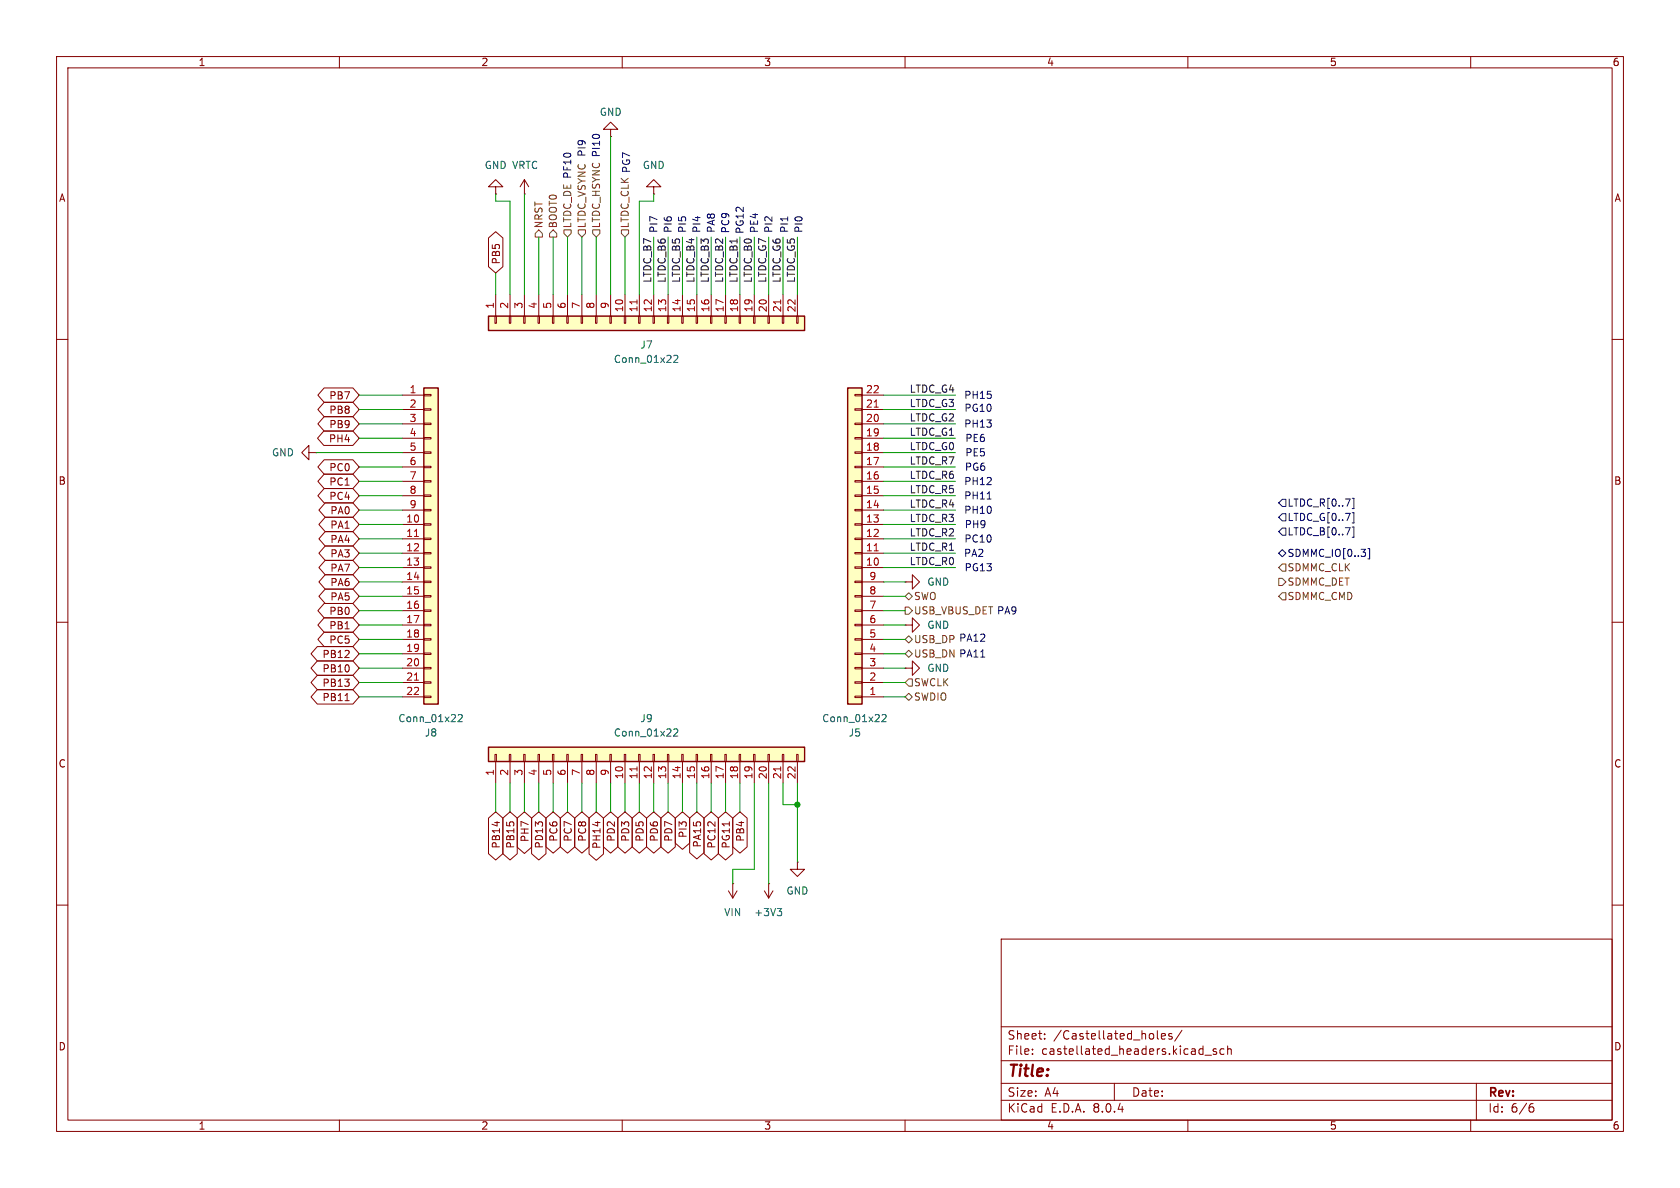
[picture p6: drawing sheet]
<svg xmlns="http://www.w3.org/2000/svg" width="297mm" height="210mm" viewBox="0 0 297 210" stroke-linecap="round" stroke-linejoin="round" font-family="sans-serif">
<g fill="none" stroke="#840000" stroke-width=".18">
<path d="M10 10h277v190h-277zM12 12h273v186h-273zM60 10v2M110 10v2M160 10v2M210 10v2M260 10v2M115.6 33h1.2l-1.2-1.2-1.3 1.2h1.3v1.3M115.6 34.3h.1M10 60h2M285 60h2M54.6 80v-1.3l-1.3 1.3 1.3 1.3v-1.3h1.3"/>
<path d="M55.9 80h.1M10 110h2M285 110h2M10 160h2M285 160h2M177 166h108v32h-108zM60 198v2M110 198v2M160 198v2M177 194.5h108M177 191.5h108M177 187.5h108"/>
<path d="M177 181.5h108M182.5 186.3v.1M182.5 185.5v.1M184.7 183.6v.1M184.7 182.8v.1M197 191.5v3M204.7 183.6l.1 .1M205.3 183.2l.7-.1v-.3l-.5-.1-.2 .2 .1 .7h.6M207.2 182.8l-.4-.1-.2 .2 .1 .2 .5 .2v.3h-.6M209 182.1l-1.3 2M210 198v2M213 186.5h1.2"/>
<path d="M215 185.5l-.3-.1-.2 .2v.2l.5 .2v.3h-.5M216.4 185.5l-.4-.1-.3 .3v.4l.1 .2h.6M217 185.5l.2-.1 .4 .1 .1 .9M217 184.9v1.5M260 198v2M261 191.5v6.5M270.6 195.7h.3l.3 .3-.1 .5-.5 .1M271 195.1l-.4 .1"/>
</g>
<path d="M149.9 68.6h2.5v55.9h-2.5z" fill="#ffffc2"/>
<g fill="none" stroke="#840000" stroke-width=".18">
<path d="M87.6 33h1.3l-1.3-1.2-1.2 1.2h1.2v1.3M87.6 34.3h.1M151.1 69.7h1.3v.3h-1.3zM151.1 72.3h1.3v.2h-1.3zM151.1 74.8h1.3v.3h-1.3zM151.1 77.3h1.3v.3h-1.3zM151.1 79.9h1.3v.2h-1.3zM152.4 77.5h3.8M152.4 74.9h3.8M152.4 72.4h3.8M152.4 69.9h3.8M151.1 82.4h1.3v.3h-1.3z"/>
<path d="M151.1 85h1.3v.2h-1.3zM151.1 87.5h1.3v.3h-1.3zM151.1 90h1.3v.3h-1.3zM151.1 92.6h1.3v.2h-1.3zM151.1 95.1h1.3v.3h-1.3zM151.1 97.7h1.3v.2h-1.3zM152.4 97.8h3.8M152.4 95.3h3.8M152.4 92.7h3.8M152.4 90.2h3.8M152.4 87.6h3.8M152.4 85.1h3.8"/>
<path d="M152.4 82.6h3.8M152.4 80h3.8M151.1 100.2h1.3v.3h-1.3zM151.1 102.7h1.3v.3h-1.3zM151.1 105.3h1.3v.2h-1.3zM151.1 107.8h1.3v.3h-1.3zM151.1 110.4h1.3v.2h-1.3zM151.1 112.9h1.3v.3h-1.3zM151.1 115.4h1.3v.3h-1.3zM151.1 118h1.3v.2h-1.3zM152.4 100.3h3.8M152.4 118.1h3.8"/>
<path d="M152.4 115.6h3.8M152.4 113h3.8M152.4 110.5h3.8M152.4 108h3.8M152.4 105.4h3.8M152.4 102.9h3.8M160 118.1h1.3v-1.3l1.3 1.3-1.3 1.3v-1.3M160 118.1h.1M160 102.9h1.3v-1.3l1.3 1.3-1.3 1.2v-1.2M160 102.9h.1M151.1 120.5h1.3v.3h-1.3zM151.1 123.1h1.3v.2h-1.3z"/>
<path d="M152.4 123.2h3.8M152.4 120.7h3.8M128.8 157.5l.7 1.3M129.5 156.2h.1M129.5 156.2v2.6M130.3 157.5l-.8 1.3M135.1 157.5l.8 1.3M135.9 156.2h.1M135.9 156.2v2.6M136.7 157.5l-.8 1.3"/>
</g>
<path d="M149.9 68.6h2.5v55.9h-2.5z" fill="none" stroke="#840000" stroke-width=".25"/>
<path d="M154.5 72h.8M154.5 97.4h.8" fill="none" stroke="#a90000" stroke-width=".18"/>
<path d="M155.9 126.4l.5-.1 .3 .4-.8 .9h.8M137.4 160.6h.8l-.4 .5M137.9 161.1l.3 .2v.3l-.3 .3" fill="none" stroke="#006464" stroke-width=".18"/>
<path d="M86.4 55.9h55.8v2.5h-55.8z" fill="#ffffc2"/>
<g fill="none" stroke="#840000" stroke-width=".18">
<path d="M92.7 34.3h.1M92.7 31.8v2.5M92.7 31.8l-.8 1.2M92.7 31.8l.8 1.2M107.9 22.9h1.3l-1.3-1.3-1.2 1.3h1.2v1.2M107.9 24.1h.1M87.5 55.9h.3v1.3h-.3zM87.6 52.1v3.8M90 55.9h.3v1.3h-.3zM90.2 52.1v3.8M92.6 55.9h.2v1.3h-.2zM92.7 52.1v3.8"/>
<path d="M95.1 55.9h.3v1.3h-.3zM95.2 52.1v3.8M97.7 55.9h.2v1.3h-.2zM97.8 52.1v3.8M100.2 55.9h.3v1.3h-.3zM100.3 52.1v3.8M102.7 55.9h.3v1.3h-.3zM102.9 52.1v3.8M105.3 55.9h.2v1.3h-.2zM105.4 52.1v3.8M107.8 55.9h.3v1.3h-.3zM107.9 52.1v3.8"/>
<path d="M110.4 55.9h.2v1.3h-.2zM110.5 52.1v3.8M112.9 55.9h.3v1.3h-.3zM113 52.1v3.8M115.4 55.9h.3v1.3h-.3zM115.6 52.1v3.8M118 55.9h.2v1.3h-.2zM118.1 52.1v3.8M120.5 55.9h.3v1.3h-.3zM120.6 52.1v3.8M123.1 55.9h.2v1.3h-.2zM123.2 52.1v3.8"/>
<path d="M125.6 55.9h.3v1.3h-.3zM125.7 52.1v3.8M128.1 55.9h.3v1.3h-.3zM128.3 52.1v3.8M130.7 55.9h.2v1.3h-.2zM130.8 52.1v3.8M133.2 55.9h.3v1.3h-.3zM133.3 52.1v3.8M135.8 55.9h.2v1.3h-.2zM135.9 52.1v3.8M138.3 55.9h.3v1.3h-.3zM138.4 52.1v3.8"/>
<path d="M140.8 55.9h.3v1.3h-.3zM141 52.1v3.8"/>
</g>
<path d="M86.4 55.9h55.8v2.5h-55.8z" fill="none" stroke="#840000" stroke-width=".25"/>
<path d="M112.6 53v.7M138 53v.7" fill="none" stroke="#a90000" stroke-width=".18"/>
<path d="M119.1 62.9l.5-.1 .2 .4-.8 .9h.8" fill="none" stroke="#006464" stroke-width=".18"/>
<path d="M74.9 68.6h2.6v55.9h-2.6z" fill="#ffffc2"/>
<g fill="none" stroke="#840000" stroke-width=".18">
<path d="M71.1 69.9h3.8M71.1 72.4h3.8M71.1 74.9h3.8M71.1 77.5h3.8M74.9 79.9h1.3v.2h-1.3zM74.9 77.3h1.3v.3h-1.3zM74.9 74.8h1.3v.3h-1.3zM74.9 72.3h1.3v.2h-1.3zM74.9 69.7h1.3v.3h-1.3zM71.1 92.7h3.8M71.1 95.3h3.8M71.1 97.8h3.8"/>
<path d="M71.1 80h3.8M71.1 82.6h3.8M71.1 85.1h3.8M71.1 87.6h3.8M71.1 90.2h3.8M74.9 97.7h1.3v.2h-1.3zM74.9 95.1h1.3v.3h-1.3zM74.9 92.6h1.3v.2h-1.3zM74.9 90h1.3v.3h-1.3zM74.9 87.5h1.3v.3h-1.3zM74.9 85h1.3v.2h-1.3zM74.9 82.4h1.3v.3h-1.3z"/>
<path d="M71.1 100.3h3.8M71.1 102.9h3.8M71.1 105.4h3.8M71.1 108h3.8M71.1 110.5h3.8M71.1 113h3.8M71.1 115.6h3.8M71.1 118.1h3.8M74.9 118h1.3v.2h-1.3zM74.9 115.4h1.3v.3h-1.3zM74.9 112.9h1.3v.3h-1.3zM74.9 110.4h1.3v.2h-1.3z"/>
<path d="M74.9 107.8h1.3v.3h-1.3zM74.9 105.3h1.3v.2h-1.3zM74.9 102.7h1.3v.3h-1.3zM74.9 100.2h1.3v.3h-1.3zM71.1 120.7h3.8M71.1 123.2h3.8M74.9 123.1h1.3v.2h-1.3zM74.9 120.5h1.3v.3h-1.3zM141 152.4v1.3h1.2l-1.2 1.2-1.3-1.2h1.3M141 152.4h.1"/>
</g>
<path d="M74.9 68.6h2.6v55.9h-2.6z" fill="none" stroke="#840000" stroke-width=".25"/>
<path d="M73.3 94.8h.7M73.3 120.2h.7" fill="none" stroke="#a90000" stroke-width=".18"/>
<path d="M81 126.4l.5-.1 .2 .4-.8 .9h.8" fill="none" stroke="#006464" stroke-width=".18"/>
<path d="M86.4 132.1h55.8v2.5h-55.8z" fill="#ffffc2"/>
<g fill="none" stroke="#840000" stroke-width=".18">
<path d="M86.4 42.1l1.2-1.1 1.3 1.1v5l-1.3 1.2-1.2-1.2zM57.2 76.2h5.2l1.1 1.3-1.1 1.2h-5.2l-1.1-1.2zM57.3 73.7h5.1l1.1 1.2-1.1 1.3h-5.1l-1.1-1.3zM57.3 71.1h5.1l1.1 1.3-1.1 1.3h-5.1l-1.1-1.3zM57.3 68.6h5.1l1.1 1.3-1.1 1.2h-5.1l-1.1-1.2zM57.3 86.4h5.1l1.1 1.2-1.1 1.3h-5.1l-1.1-1.3zM57.3 81.3h5.1l1.1 1.3-1.1 1.2h-5.1l-1.1-1.2zM57.3 83.8h5.1l1.1 1.3-1.1 1.3h-5.1l-1.1-1.3zM57.5 99.1h4.9l1.1 1.2-1.1 1.3h-4.9l-1.1-1.3zM57.5 96.5h4.9l1.1 1.3-1.1 1.3h-4.9l-1.1-1.3zM57.5 88.9h4.9l1.1 1.3-1.1 1.2h-4.9l-1.1-1.2zM57.5 91.4h4.9l1.1 1.3-1.1 1.3h-4.9l-1.1-1.3z"/>
<path d="M57.5 94h4.9l1.1 1.3-1.1 1.2h-4.9l-1.1-1.2zM56.1 114.3h6.3l1.1 1.3-1.1 1.2h-6.3l-1.1-1.2zM56.1 116.8h6.3l1.1 1.3-1.1 1.3h-6.3l-1.1-1.3zM56.1 119.4h6.3l1.1 1.3-1.1 1.2h-6.3l-1.1-1.2zM57.3 106.7h5.1l1.1 1.3-1.1 1.2h-5.1l-1.1-1.2zM57.3 109.2h5.1l1.1 1.3-1.1 1.3h-5.1l-1.1-1.3zM57.3 111.8h5.1l1.1 1.2-1.1 1.3h-5.1l-1.1-1.3zM57.5 104.1h4.9l1.1 1.3-1.1 1.3h-4.9l-1.1-1.3zM57.5 101.6h4.9l1.1 1.3-1.1 1.2h-4.9l-1.1-1.2zM160 110.5h1.3v-1.3l1.3 1.3-1.3 1.3v-1.3M160 110.5h.1M56.1 121.9h6.3l1.1 1.3-1.1 1.3h-6.3l-1.1-1.3z"/>
<path d="M61 123.9h.7M87.5 133.4h.3v1.2h-.3zM87.6 134.6v3.8M90 133.4h.3v1.2h-.3zM90.2 134.6v3.8M92.6 133.4h.2v1.2h-.2zM92.7 134.6v3.8M95.1 133.4h.3v1.2h-.3zM95.2 134.6v3.8M97.7 133.4h.2v1.2h-.2zM97.8 134.6v3.8M100.2 133.4h.3v1.2h-.3z"/>
<path d="M100.3 134.6v3.8M102.7 133.4h.3v1.2h-.3zM102.9 134.6v3.8M105.3 133.4h.2v1.2h-.2zM105.4 134.6v3.8M107.8 133.4h.3v1.2h-.3zM107.9 134.6v3.8M110.4 133.4h.2v1.2h-.2zM110.5 134.6v3.8M112.9 133.4h.3v1.2h-.3zM113 134.6v3.8M115.4 133.4h.3v1.2h-.3z"/>
<path d="M115.6 134.6v3.8M118 133.4h.2v1.2h-.2zM118.1 134.6v3.8M120.5 133.4h.3v1.2h-.3zM120.6 134.6v3.8M123.1 133.4h.2v1.2h-.2zM123.2 134.6v3.8M125.6 133.4h.3v1.2h-.3zM125.7 134.6v3.8M128.1 133.4h.3v1.2h-.3zM128.3 134.6v3.8M130.7 133.4h.2v1.2h-.2z"/>
<path d="M130.8 134.6v3.8M133.2 133.4h.3v1.2h-.3zM133.3 134.6v3.8M135.8 133.4h.2v1.2h-.2zM135.9 134.6v3.8M138.3 133.4h.3v1.2h-.3zM138.4 134.6v3.8M140.8 133.4h.3v1.2h-.3zM141 134.6v3.8M86.4 144.6l1.2-1.1 1.3 1.1v6.3l-1.3 1.1-1.2-1.1zM88.9 144.6l1.3-1.1 1.2 1.1v6.3l-1.2 1.1-1.3-1.1zM91.4 144.6l1.3-1.1 1.3 1.1v5.2l-1.3 1.1-1.3-1.1z"/>
<path d="M94 144.6l1.2-1.1 1.3 1.1v6.3l-1.3 1.1-1.2-1.1zM96.5 144.6l1.3-1.1 1.3 1.1v5.1l-1.3 1.1-1.3-1.1zM99.1 144.6l1.2-1.1 1.3 1.1v5.1l-1.3 1.1-1.2-1.1zM101.6 144.6l1.3-1.1 1.2 1.1v5.1l-1.2 1.1-1.3-1.1zM104.1 144.6l1.3-1.1 1.3 1.1v6.4l-1.3 1.1-1.3-1.1zM106.7 144.6l1.2-1.1 1.3 1.1v5.1l-1.3 1.1-1.2-1.1zM109.2 144.6l1.3-1.1 1.3 1.1v5.1l-1.3 1.1-1.3-1.1zM111.8 144.6l1.2-1.1 1.3 1.1v5.1l-1.3 1.1-1.2-1.1zM114.3 144.6l1.3-1.1 1.2 1.1v5.1l-1.2 1.1-1.3-1.1zM116.8 144.6l1.3-1.1 1.3 1.1v5.1l-1.3 1.1-1.3-1.1zM119.4 144.6l1.2-1.1 1.3 1.1v4.4l-1.3 1.2-1.2-1.2zM121.9 144.6l1.3-1.1 1.3 1.1v6.1l-1.3 1.1-1.3-1.1z"/>
<path d="M124.5 144.6l1.2-1.1 1.3 1.1v6.3l-1.3 1.1-1.2-1.1zM127 144.6l1.3-1.1 1.2 1.1v6.3l-1.2 1.1-1.3-1.1zM128.9 145.3v.7M129.5 144.6l1.3-1.1 1.3 1.1v5.1l-1.3 1.1-1.3-1.1z"/>
</g>
<path d="M86.4 132.1h55.8v2.5h-55.8z" fill="none" stroke="#840000" stroke-width=".25"/>
<path d="M112.6 135.6v.7M138 135.6v.7" fill="none" stroke="#a90000" stroke-width=".18"/>
<path d="M119.1 129l.5-.2 .2 .4-.8 .9h.8" fill="none" stroke="#006464" stroke-width=".18"/>
<g fill="none" stroke="#725600" stroke-width=".18">
<path d="M94.6 41.3l.6-.7 .7 .7v.6h-1.3zM97.8 40.6l.6 .7v.6h-1.2v-.6zM99.7 40.6h1.3v.7l-.7 .6-.6-.6zM102.2 40.6h1.3v.7l-.6 .6-.7-.6zM104.8 40.6h1.2v.7l-.6 .6-.6-.6zM109.9 40.6h1.2v.7l-.6 .6-.6-.6zM226.7 99.7h.6v1.3h-.6l-.6-.7zM160 113l.7-.6 .6 .6-.6 .7zM160 115.6l.7-.7 .6 .7-.6 .6zM160 105.4l.7-.6 .6 .6-.6 .6zM160 107.3h.7l.6 .7-.6 .6h-.7zM226.1 102.2h.6l.6 .7-.6 .6h-.6z"/>
<path d="M226.7 104.8h.6v1.2h-.6l-.6-.6zM160 123.2l.7-.6 .6 .6-.6 .6zM160.7 120h.6v1.3h-.6l-.7-.6z"/>
</g>
<path d="M226.7 88.3h.6v1.2h-.6l-.6-.6zM226.7 93.3h.6v1.3h-.6l-.6-.6zM226.7 97.2l.6 .6-.6 .6-.6-.6zM226.7 90.8h.6v1.3h-.6l-.6-.7zM239.1 88.1h.3v1.8h-.3M239.1 90.6h.3v1.8h-.3M239.1 93.2h.3v1.8h-.3M241.8 97h.3v1.8h-.3" fill="none" stroke="#000084" stroke-width=".18"/>
<path d="M139.3 38.3v.8M174.5 88.2h.7M173.4 116.2h.7" fill="none" stroke="#0000c2" stroke-width=".18"/>
<g fill="none" stroke="#009600" stroke-width=".18">
<path d="M87.6 34.3v1.3h2.6v16.5M92.7 34.3v17.8M107.9 24.1v28M115.6 34.3v1.3h-2.6v16.5M87.6 48.3v3.8M95.2 41.9v10.2M97.8 41.9v10.2M100.3 41.9v10.2M102.9 41.9v10.2M105.4 41.9v10.2M110.5 41.9v10.2M115.6 41.9v10.2"/>
<path d="M118.1 41.9v10.2M120.6 41.9v10.2M123.2 41.9v10.2M125.7 41.9v10.2M128.3 41.9v10.2M130.8 41.9v10.2M133.3 41.9v10.2M135.9 41.9v10.2M138.4 41.9v10.2M141 41.9v10.2M63.5 77.5h7.6M63.5 74.9h7.6"/>
<path d="M63.5 72.4h7.6M63.5 69.9h7.6M156.2 77.5h12.7M156.2 74.9h12.7M156.2 72.4h12.7M156.2 69.9h12.7M55.9 80h15.2M63.5 82.6h7.6M63.5 85.1h7.6M63.5 95.3h7.6M63.5 97.8h7.6M63.5 87.6h7.6"/>
<path d="M63.5 92.7h7.6M63.5 90.2h7.6M156.2 82.6h12.7M156.2 80h12.7M156.2 85.1h12.7M156.2 95.3h12.7M156.2 97.8h12.7M156.2 87.6h12.7M156.2 92.7h12.7M156.2 90.2h12.7M63.5 110.5h7.6M63.5 118.1h7.6"/>
<path d="M63.5 100.3h7.6M63.5 102.9h7.6M63.5 105.4h7.6M63.5 108h7.6M63.5 113h7.6M63.5 115.6h7.6M156.2 110.5h3.8M156.2 118.1h3.8M156.2 100.3h12.7M156.2 102.9h3.8M156.2 105.4h3.8M156.2 108h3.8"/>
<path d="M156.2 113h3.8M156.2 115.6h3.8M63.5 120.7h7.6M63.5 123.2h7.6M87.6 138.4v5.1M90.2 138.4v5.1M92.7 138.4v5.1M95.2 138.4v5.1M97.8 138.4v5.1M100.3 138.4v5.1M102.9 138.4v5.1M105.4 138.4v5.1"/>
<path d="M107.9 138.4v5.1M110.5 138.4v5.1M113 138.4v5.1M115.6 138.4v5.1M118.1 138.4v5.1M120.6 138.4v5.1M123.2 138.4v5.1M125.7 138.4v5.1M128.3 138.4v5.1M130.8 138.4v5.1M133.3 138.4v15.3h-3.8v2.5M135.9 138.4v17.8"/>
<path d="M138.4 138.4v3.8h2.6M141 138.4v14M156.2 120.7h3.8M156.2 123.2h3.8"/>
</g>
<circle cx="141" cy="142.2" r=".46" fill="#009600" stroke="#009600" stroke-width=".18"/>
<text font-size="2.8" fill="#840000" x="178" y="190.9">Title:</text>
<g font-size="2.1" fill="#840000">
<text x="178" y="184">Sheet:</text>
<text x="186.2" y="184">/Castellated_holes/</text>
<text x="178" y="186.7">File:</text>
<text x="184.1" y="186.7">castellated_headers.kicad_sch</text>
<text x="178" y="196.9">KiCad</text>
<text x="178" y="194.1">Size:</text>
<text x="184.7" y="194.1">A4</text>
<text x="185.7" y="196.9">E.D.A.</text>
<text x="193.3" y="196.9">8.0.4</text>
<text x="200" y="194.1">Date:</text>
<text x="263" y="194.3">Rev:</text>
<text x="263" y="196.9">Id:</text>
<text x="267.1" y="196.9">6/6</text>
</g>
<g font-size="1.8" fill="#840000">
<text x="35" y="11.9">1</text>
<text x="85" y="11.9">2</text>
<text x="135" y="11.9">3</text>
<text x="185" y="11.9">4</text>
<text x="235" y="11.9">5</text>
<text x="285" y="11.9">6</text>
<text x="10.3" y="35.9">A</text>
<text x="285.3" y="35.9">A</text>
<text x="88.6" y="46.8" transform="rotate(-90 88.6 46.8)">PB5</text>
<text x="58.1" y="70.8">PB7</text>
<text x="58.1" y="75.9">PB9</text>
<text x="58.1" y="73.3">PB8</text>
<text x="58.1" y="78.4">PH4</text>
<text x="58.1" y="83.5">PC0</text>
<text x="10.3" y="85.9">B</text>
<text x="58.1" y="88.6">PC4</text>
<text x="58.1" y="86">PC1</text>
<text x="285.3" y="85.9">B</text>
<text x="58.3" y="91.1">PA0</text>
<text x="58.3" y="93.7">PA1</text>
<text x="58.3" y="101.3">PA7</text>
<text x="58.3" y="98.7">PA3</text>
<text x="58.3" y="96.2">PA4</text>
<text x="58.3" y="106.4">PA5</text>
<text x="58.3" y="103.8">PA6</text>
<text x="58.1" y="108.9">PB0</text>
<text x="58.1" y="111.4">PB1</text>
<text x="58.1" y="114">PC5</text>
<text x="56.9" y="116.5">PB12</text>
<text x="56.9" y="119.1">PB10</text>
<text x="56.9" y="124.1">PB11</text>
<text x="56.9" y="121.6">PB13</text>
<text x="10.3" y="135.9">C</text>
<text x="285.3" y="135.9">C</text>
<text x="93.7" y="149" transform="rotate(-90 93.7 149)">PH7</text>
<text x="98.7" y="148.9" transform="rotate(-90 98.7 148.9)">PC6</text>
<text x="101.3" y="148.9" transform="rotate(-90 101.3 148.9)">PC7</text>
<text x="103.8" y="148.9" transform="rotate(-90 103.8 148.9)">PC8</text>
<text x="108.9" y="148.9" transform="rotate(-90 108.9 148.9)">PD2</text>
<text x="111.4" y="148.9" transform="rotate(-90 111.4 148.9)">PD3</text>
<text x="114" y="148.9" transform="rotate(-90 114 148.9)">PD5</text>
<text x="116.5" y="148.9" transform="rotate(-90 116.5 148.9)">PD6</text>
<text x="119.1" y="148.9" transform="rotate(-90 119.1 148.9)">PD7</text>
<text x="121.6" y="148.2" transform="rotate(-90 121.6 148.2)">PI3</text>
<text x="124.1" y="149.9" transform="rotate(-90 124.1 149.9)">PA15</text>
<text x="131.8" y="148.9" transform="rotate(-90 131.8 148.9)">PB4</text>
<text x="88.6" y="150.1" transform="rotate(-90 88.6 150.1)">PB14</text>
<text x="91.1" y="150.1" transform="rotate(-90 91.1 150.1)">PB15</text>
<text x="96.2" y="150.1" transform="rotate(-90 96.2 150.1)">PD13</text>
<text x="106.4" y="150.2" transform="rotate(-90 106.4 150.2)">PH14</text>
<text x="126.7" y="150.1" transform="rotate(-90 126.7 150.1)">PC12</text>
<text x="129.2" y="150.1" transform="rotate(-90 129.2 150.1)">PG11</text>
<text x="10.3" y="185.9">D</text>
<text x="285.3" y="185.9">D</text>
<text x="35" y="199.9">1</text>
<text x="85" y="199.9">2</text>
<text x="135" y="199.9">3</text>
<text x="185" y="199.9">4</text>
<text x="235" y="199.9">5</text>
<text x="285" y="199.9">6</text>
</g>
<g font-size="1.8" fill="#006464">
<text x="105.9" y="20.7">GND</text>
<text x="85.6" y="30.1">GND VRTC</text>
<text x="113.5" y="30.1">GND</text>
<text x="108.4" y="64.4">Conn_01x22</text>
<text x="113.1" y="61.8">J7</text>
<text x="48" y="80.9">GND</text>
<text x="163.8" y="103.7">GND</text>
<text x="163.8" y="111.4">GND</text>
<text x="163.8" y="119">GND</text>
<text x="70.3" y="127.9">Conn_01x22</text>
<text x="75" y="130.4">J8</text>
<text x="108.4" y="130.4">Conn_01x22</text>
<text x="113.1" y="127.9">J9</text>
<text x="145.3" y="127.9">Conn_01x22</text>
<text x="149.9" y="130.4">J5</text>
<text x="138.9" y="158.3">GND</text>
<text x="127.9" y="162.2">VIN</text>
<text x="133.2" y="162.2">+3V3</text>
</g>
<g font-size="1.8" fill="#725600">
<text x="96.1" y="40.4" transform="rotate(-90 96.1 40.4)">NRST</text>
<text x="98.7" y="40.4" transform="rotate(-90 98.7 40.4)">BOOT0</text>
<text x="227.5" y="101.2">SDMMC_CLK</text>
<text x="161.5" y="106.3">SWO</text>
<text x="227.5" y="103.7">SDMMC_DET</text>
<text x="227.5" y="106.3">SDMMC_CMD</text>
<text x="161.5" y="121.5">SWCLK</text>
<text x="161.5" y="124.1">SWDIO</text>
</g>
<g font-size="1.8" fill="#0000c2">
<text x="101.2" y="40.4" transform="rotate(-90 101.2 40.4)">LTDC_DE PF10</text>
<text x="103.7" y="40.4" transform="rotate(-90 103.7 40.4)">LTDC_VSYNC PI9</text>
<text x="106.3" y="40.4" transform="rotate(-90 106.3 40.4)">LTDC_HSYNC PI10</text>
<text x="111.4" y="40.4" transform="rotate(-90 111.4 40.4)">LTDC_CLK PG7</text>
<text x="116.4" y="41.3" transform="rotate(-90 116.4 41.3)">PI7</text>
<text x="119" y="41.3" transform="rotate(-90 119 41.3)">PI6</text>
<text x="121.5" y="41.3" transform="rotate(-90 121.5 41.3)">PI5</text>
<text x="124.1" y="41.3" transform="rotate(-90 124.1 41.3)">PI4</text>
<text x="126.6" y="41.3" transform="rotate(-90 126.6 41.3)">PA8</text>
<text x="129.1" y="41.4" transform="rotate(-90 129.1 41.4)">PC9</text>
<text x="131.7" y="41.4" transform="rotate(-90 131.7 41.4)">PG12</text>
<text x="134.2" y="41.3" transform="rotate(-90 134.2 41.3)">PE4</text>
<text x="136.8" y="41.3" transform="rotate(-90 136.8 41.3)">PI2</text>
<text x="139.5" y="41.3" transform="rotate(-90 139.5 41.3)">PI1</text>
<text x="142.1" y="41.3" transform="rotate(-90 142.1 41.3)">PI0</text>
<text x="170.4" y="70.7">PH15</text>
<text x="170.4" y="75.8">PH13</text>
<text x="170.4" y="73">PG10</text>
<text x="170.5" y="83.4">PG6</text>
<text x="170.6" y="80.9">PE5</text>
<text x="170.6" y="78.3">PE6</text>
<text x="170.4" y="86">PH12</text>
<text x="170.4" y="88.5">PH11</text>
<text x="170.4" y="91">PH10</text>
<text x="170.5" y="93.6">PH9</text>
<text x="170.3" y="98.7">PA2</text>
<text x="170.4" y="96.1">PC10</text>
<text x="170.4" y="101.2">PG13</text>
<text x="161.5" y="113.9">USB_DP PA12</text>
<text x="161.5" y="108.8">USB_VBUS_DET PA9</text>
<text x="161.5" y="116.4">USB_DN PA11</text>
</g>
<g font-size="1.8" fill="#0f0f0f">
<text x="115.2" y="50.1" transform="rotate(-90 115.2 50.1)">LTDC_B7</text>
<text x="117.8" y="50.1" transform="rotate(-90 117.8 50.1)">LTDC_B6</text>
<text x="120.3" y="50.1" transform="rotate(-90 120.3 50.1)">LTDC_B5</text>
<text x="122.8" y="50.1" transform="rotate(-90 122.8 50.1)">LTDC_B4</text>
<text x="125.4" y="50.1" transform="rotate(-90 125.4 50.1)">LTDC_B3</text>
<text x="127.9" y="50.1" transform="rotate(-90 127.9 50.1)">LTDC_B2</text>
<text x="130.5" y="50.1" transform="rotate(-90 130.5 50.1)">LTDC_B1</text>
<text x="133" y="50.1" transform="rotate(-90 133 50.1)">LTDC_B0</text>
<text x="135.5" y="50.1" transform="rotate(-90 135.5 50.1)">LTDC_G7</text>
<text x="138.1" y="50.1" transform="rotate(-90 138.1 50.1)">LTDC_G6</text>
<text x="140.6" y="50.1" transform="rotate(-90 140.6 50.1)">LTDC_G5</text>
<text x="160.7" y="69.5">LTDC_G4</text>
<text x="160.7" y="72">LTDC_G3</text>
<text x="160.7" y="77.1">LTDC_G1</text>
<text x="160.7" y="74.6">LTDC_G2</text>
<text x="160.7" y="79.7">LTDC_G0</text>
<text x="160.7" y="82.2">LTDC_R7</text>
<text x="160.7" y="89.8">LTDC_R4</text>
<text x="160.7" y="87.3">LTDC_R5</text>
<text x="160.7" y="84.7">LTDC_R6</text>
<text x="160.7" y="92.4">LTDC_R3</text>
<text x="160.7" y="94.9">LTDC_R2</text>
<text x="160.7" y="97.4">LTDC_R1</text>
<text x="160.7" y="100">LTDC_R0</text>
</g>
<g font-size="1.8" fill="#a90000">
<text x="87.4" y="54.7" transform="rotate(-90 87.4 54.7)">1</text>
<text x="89.9" y="54.7" transform="rotate(-90 89.9 54.7)">2</text>
<text x="92.5" y="54.7" transform="rotate(-90 92.5 54.7)">3</text>
<text x="95" y="54.7" transform="rotate(-90 95 54.7)">4</text>
<text x="97.5" y="54.7" transform="rotate(-90 97.5 54.7)">5</text>
<text x="100.1" y="54.7" transform="rotate(-90 100.1 54.7)">6</text>
<text x="102.6" y="54.7" transform="rotate(-90 102.6 54.7)">7</text>
<text x="105.2" y="54.7" transform="rotate(-90 105.2 54.7)">8</text>
<text x="107.7" y="54.7" transform="rotate(-90 107.7 54.7)">9</text>
<text x="110.2" y="55.3" transform="rotate(-90 110.2 55.3)">10</text>
<text x="112.8" y="55.3" transform="rotate(-90 112.8 55.3)">11</text>
<text x="115.3" y="55.3" transform="rotate(-90 115.3 55.3)">12</text>
<text x="117.9" y="55.3" transform="rotate(-90 117.9 55.3)">13</text>
<text x="120.4" y="55.3" transform="rotate(-90 120.4 55.3)">14</text>
<text x="122.9" y="55.3" transform="rotate(-90 122.9 55.3)">15</text>
<text x="125.5" y="55.3" transform="rotate(-90 125.5 55.3)">16</text>
<text x="128" y="55.3" transform="rotate(-90 128 55.3)">17</text>
<text x="130.6" y="55.3" transform="rotate(-90 130.6 55.3)">18</text>
<text x="133.1" y="55.3" transform="rotate(-90 133.1 55.3)">19</text>
<text x="135.6" y="55.3" transform="rotate(-90 135.6 55.3)">20</text>
<text x="138.2" y="55.3" transform="rotate(-90 138.2 55.3)">21</text>
<text x="140.7" y="55.3" transform="rotate(-90 140.7 55.3)">22</text>
<text x="72.3" y="69.6">1</text>
<text x="153" y="69.6">22</text>
<text x="72.3" y="72.1">2</text>
<text x="72.3" y="74.7">3</text>
<text x="72.3" y="77.2">4</text>
<text x="153" y="77.2">19</text>
<text x="153" y="74.7">20</text>
<text x="153" y="72.1">21</text>
<text x="72.3" y="79.8">5</text>
<text x="72.3" y="82.3">6</text>
<text x="153" y="82.3">17</text>
<text x="153" y="79.8">18</text>
<text x="72.3" y="84.8">7</text>
<text x="72.3" y="87.4">8</text>
<text x="72.3" y="89.9">9</text>
<text x="153" y="89.9">14</text>
<text x="153" y="87.4">15</text>
<text x="153" y="84.8">16</text>
<text x="71.7" y="92.5">10</text>
<text x="71.7" y="95">11</text>
<text x="153" y="95">12</text>
<text x="153" y="92.5">13</text>
<text x="71.7" y="97.5">12</text>
<text x="71.7" y="100.1">13</text>
<text x="153" y="100.1">10</text>
<text x="153" y="97.5">11</text>
<text x="71.7" y="102.6">14</text>
<text x="71.7" y="105.2">15</text>
<text x="71.7" y="107.7">16</text>
<text x="153.6" y="107.7">7</text>
<text x="153.6" y="105.2">8</text>
<text x="153.6" y="102.6">9</text>
<text x="71.7" y="110.2">17</text>
<text x="71.7" y="112.8">18</text>
<text x="153.6" y="112.8">5</text>
<text x="153.6" y="110.2">6</text>
<text x="71.7" y="115.3">19</text>
<text x="71.7" y="117.9">20</text>
<text x="153.6" y="117.9">3</text>
<text x="153.6" y="115.3">4</text>
<text x="71.7" y="120.4">21</text>
<text x="71.7" y="122.9">22</text>
<text x="153.6" y="122.9">1</text>
<text x="153.6" y="120.4">2</text>
<text x="87.4" y="137.2" transform="rotate(-90 87.4 137.2)">1</text>
<text x="89.9" y="137.2" transform="rotate(-90 89.9 137.2)">2</text>
<text x="92.5" y="137.2" transform="rotate(-90 92.5 137.2)">3</text>
<text x="95" y="137.2" transform="rotate(-90 95 137.2)">4</text>
<text x="97.5" y="137.2" transform="rotate(-90 97.5 137.2)">5</text>
<text x="100.1" y="137.2" transform="rotate(-90 100.1 137.2)">6</text>
<text x="102.6" y="137.2" transform="rotate(-90 102.6 137.2)">7</text>
<text x="105.2" y="137.2" transform="rotate(-90 105.2 137.2)">8</text>
<text x="107.7" y="137.2" transform="rotate(-90 107.7 137.2)">9</text>
<text x="110.2" y="137.8" transform="rotate(-90 110.2 137.8)">10</text>
<text x="112.8" y="137.8" transform="rotate(-90 112.8 137.8)">11</text>
<text x="115.3" y="137.8" transform="rotate(-90 115.3 137.8)">12</text>
<text x="117.9" y="137.8" transform="rotate(-90 117.9 137.8)">13</text>
<text x="120.4" y="137.8" transform="rotate(-90 120.4 137.8)">14</text>
<text x="122.9" y="137.8" transform="rotate(-90 122.9 137.8)">15</text>
<text x="125.5" y="137.8" transform="rotate(-90 125.5 137.8)">16</text>
<text x="128" y="137.8" transform="rotate(-90 128 137.8)">17</text>
<text x="130.6" y="137.8" transform="rotate(-90 130.6 137.8)">18</text>
<text x="133.1" y="137.8" transform="rotate(-90 133.1 137.8)">19</text>
<text x="135.6" y="137.8" transform="rotate(-90 135.6 137.8)">20</text>
<text x="138.2" y="137.8" transform="rotate(-90 138.2 137.8)">21</text>
<text x="140.7" y="137.8" transform="rotate(-90 140.7 137.8)">22</text>
</g>
<g font-size="1.8" fill="#000084">
<text x="227.5" y="89.8">LTDC_R[0..7]</text>
<text x="227.5" y="94.8">LTDC_B[0..7]</text>
<text x="227.5" y="92.3">LTDC_G[0..7]</text>
<text x="227.5" y="98.7">SDMMC_IO[0..3]</text>
</g>
</svg>
